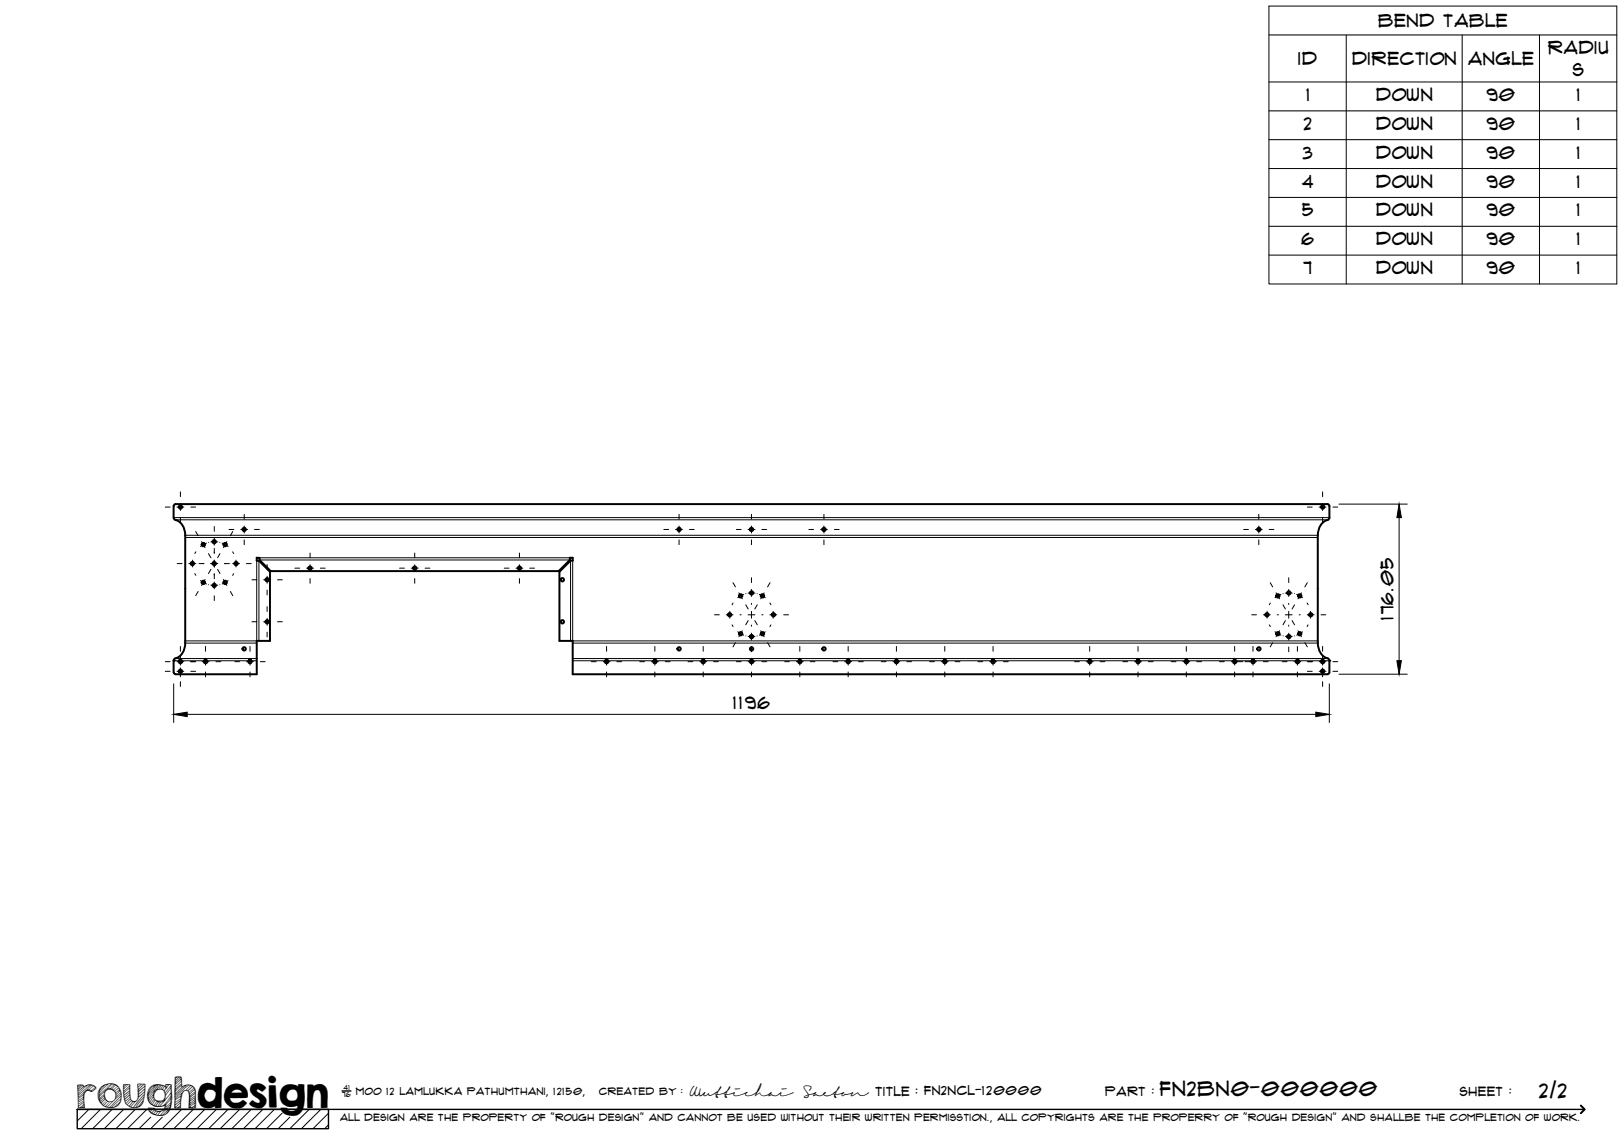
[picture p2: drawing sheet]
<svg xmlns="http://www.w3.org/2000/svg" width="420mm" height="297mm" viewBox="0 0 420 297" stroke-linecap="round" stroke-linejoin="round" font-family="sans-serif">
<!-- layer: Visible -->
<g fill="none" stroke="#000" stroke-width=".51">
<path d="M44.9 133.9l.3 .5a3.9 3.9 0 0 1 2.7 4.1v27.9M44.9 130.9v3M44.9 130.9l.5-.5h298l.5 .3v.2M343.9 130.9v3M344 133.9l-.3 .5a3.9 3.9 0 0 0-2.7 4.1l-.1 27.9M66.4 144.3v.8h.6l2.8 2.9v17.8h-3.4v8.7h-21l-.5-.6M66.4 144.3h.1M66.4 144.3h.8v.6l2.8 2.9h74.5l2.9-2.9v-.6h.8v.8h-.6l-2.9 2.8v17.9h3.5v8.7h195.2l.5-.6v-2.9l-.2-.5a3.9 3.9 0 0 1-2.7-4.1M46.3 170.9a.43 .43 0 0 0 .4 .7 .43 .43 0 0 0 .3-.7M46.4 170.8l.3-.1 .3 .3-.3-.2-.4 .2zM47.9 166.4a3.9 3.9 0 0 1-2.7 4.1l-.3 .5v3M52.8 170.9a.43 .43 0 0 0 .4 .7 .43 .43 0 0 0 .3-.7"/>
<path d="M52.9 170.8l.4-.1 .2 .3-.3-.2-.4 .2zM64.3 170.9a.43 .43 0 0 0 .4 .7 .43 .43 0 0 0 .3-.7M64.4 170.8l.4-.1 .2 .3-.3-.2-.4 .2zM156.6 170.9a.43 .43 0 0 0 .3 .7 .43 .43 0 0 0 .4-.7M156.6 170.9l.4-.2 .3 .3zM169.1 170.9a.43 .43 0 0 0 .3 .7 .43 .43 0 0 0 .4-.7M169.2 170.8l.2-.1 .4 .3-.3-.2-.4 .2zM181.6 170.9a.43 .43 0 0 0 .3 .7 .43 .43 0 0 0 .4-.7M181.6 170.9l.3-.2 .4 .3zM194.1 170.9a.43 .43 0 0 0 .3 .7 .43 .43 0 0 0 .4-.7M194.2 170.8l.3-.1 .3 .3-.3-.2-.4 .2zM206.6 170.9a.43 .43 0 0 0 .3 .7 .43 .43 0 0 0 .4-.7"/>
<path d="M206.7 170.8l.3-.1 .3 .3-.4-.2-.3 .2zM219.1 170.9a.43 .43 0 0 0 .3 .7 .43 .43 0 0 0 .4-.7M219.2 170.8l.3-.1 .3 .3-.3-.2-.4 .2zM231.6 170.9a.43 .43 0 0 0 .3 .7 .43 .43 0 0 0 .4-.7M231.7 170.8l.3-.1 .3 .3-.3-.2-.4 .2zM244.1 170.9a.43 .43 0 0 0 .3 .7 .43 .43 0 0 0 .4-.7M244.2 170.8l.3-.1 .3 .3-.3-.2-.4 .2zM256.6 170.9a.43 .43 0 0 0 .3 .7 .43 .43 0 0 0 .4-.7M256.7 170.8l.3-.1 .3 .3-.3-.2-.4 .2zM281.6 170.9a.43 .43 0 0 0 .4 .7 .43 .43 0 0 0 .3-.7M281.7 170.8l.3-.1 .3 .3-.3-.2-.4 .2zM294.1 170.9a.43 .43 0 0 0 .3 .7 .43 .43 0 0 0 .4-.7"/>
<path d="M294.2 170.8l.2-.1 .4 .3-.4-.2-.3 .2zM306.6 170.9a.43 .43 0 0 0 .3 .7 .43 .43 0 0 0 .4-.7M306.7 170.8l.3-.1 .3 .3-.3-.2-.4 .2zM319.1 170.9a.43 .43 0 0 0 .3 .7 .43 .43 0 0 0 .4-.7M319.2 170.8l.3-.1 .3 .3-.3-.2-.4 .2zM323.8 170.9a.43 .43 0 0 0 .4 .7 .43 .43 0 0 0 .4-.7M323.9 170.8l.3-.1 .3 .3-.3-.2-.4 .2zM335.3 170.9a.43 .43 0 0 0 .4 .7 .43 .43 0 0 0 .3-.7M335.5 170.8l.3-.1 .2 .3-.3-.2-.4 .2zM341.8 170.9a.43 .43 0 0 0 .4 .7 .43 .43 0 0 0 .3-.7M341.9 170.8l.3-.1 .3 .3-.3-.2-.4 .2z"/>
<circle cx="46.7" cy="131.2" r=".43"/>
<circle cx="63.2" cy="137" r=".43"/>
<circle cx="175.7" cy="137" r=".43"/>
<circle cx="194.4" cy="137" r=".43"/>
<circle cx="213.2" cy="137" r=".43"/>
<circle cx="325.7" cy="137" r=".43"/>
<circle cx="342.2" cy="131.2" r=".43"/>
<circle cx="49.8" cy="145.8" r=".43"/>
<circle cx="52.6" cy="150.7" r=".43"/>
<circle cx="52.6" cy="140.9" r=".43"/>
<circle cx="55.4" cy="151.5" r=".43"/>
<circle cx="55.4" cy="140.2" r=".43"/>
<circle cx="55.4" cy="145.8" r=".43"/>
<circle cx="58.3" cy="140.9" r=".43"/>
<circle cx="58.3" cy="150.7" r=".43"/>
<circle cx="61.1" cy="145.8" r=".43"/>
<circle cx="69.1" cy="150" r=".43"/>
<circle cx="80.2" cy="147" r=".43"/>
<circle cx="107.3" cy="147" r=".43"/>
<circle cx="134.4" cy="147" r=".43"/>
<circle cx="145.5" cy="150" r=".43"/>
<circle cx="188.8" cy="159.1" r=".43"/>
<circle cx="191.6" cy="154.2" r=".43"/>
<circle cx="194.4" cy="153.4" r=".43"/>
<circle cx="197.3" cy="154.2" r=".43"/>
<circle cx="200.1" cy="159.1" r=".43"/>
<circle cx="327.8" cy="159.1" r=".43"/>
<circle cx="330.6" cy="154.2" r=".43"/>
<circle cx="333.4" cy="153.4" r=".43"/>
<circle cx="336.3" cy="154.2" r=".43"/>
<circle cx="339.1" cy="159.1" r=".43"/>
<circle cx="46.7" cy="173.7" r=".43"/>
<circle cx="63.2" cy="167.9" r=".43"/>
<circle cx="69.1" cy="160.9" r=".43"/>
<circle cx="145.5" cy="160.9" r=".43"/>
<circle cx="175.7" cy="167.9" r=".43"/>
<circle cx="191.6" cy="164" r=".43"/>
<circle cx="194.4" cy="167.9" r=".43"/>
<circle cx="194.4" cy="164.7" r=".43"/>
<circle cx="197.3" cy="164" r=".43"/>
<circle cx="213.2" cy="167.9" r=".43"/>
<circle cx="325.7" cy="167.9" r=".43"/>
<circle cx="330.6" cy="164" r=".43"/>
<circle cx="333.4" cy="164.7" r=".43"/>
<circle cx="336.3" cy="164" r=".43"/>
<circle cx="342.2" cy="173.7" r=".43"/>
</g>
<g fill="#000">
<circle cx="44.9" cy="171" r=".25"/>
<circle cx="343.9" cy="171" r=".25"/>
</g>
<!-- layer: Visible Narrow -->
<g fill="none" stroke="#000" stroke-width=".26">
<path d="M44.9 133.9h299M45.3 134.5h298.3M47.9 139.1h293M47.9 138.5h293M66.4 145.1v20.7h-18.5M66.4 144.3h81M67 145.1v20.7M67.2 144.9h80.2M147.6 145.1v20.7M148.2 145.1v20.7h192.7M44.9 171h1.4M45.3 170.4h21.1"/>
<path d="M47 171h5.8M47.9 166.4h18.5M53.5 171h10.8M65 171h1.4M148.2 171h8.4M148.2 170.4h195.4M148.2 166.4h192.7M157.3 171h11.8M169.8 171h11.8M182.3 171h11.8M194.8 171h11.8M207.3 171h11.8"/>
<path d="M219.8 171h11.8M232.3 171h11.8M244.8 171h11.8M257.3 171h24.3M282.3 171h11.8M294.8 171h11.8M307.3 171h11.8M319.8 171h4M324.5 171h10.8M336 171h5.8M342.5 171h1.4"/>
</g>
<!-- layer: TitleBlock -->
<path d="M20 287h65v5h-65zM20 287h390M88.5 282.3h2.3" fill="none" stroke="#000" stroke-width=".36"/>
<path d="M409 286.1l1 .9-1 1" fill="none" stroke="#000" stroke-width=".51"/>
<g fill="none" stroke="#000" stroke-width=".26">
<path d="M23 287l-3 3.1M26 287l-5 5M29 287l-5 5M32 287l-5 5M35 287l-5 5M38 287l-5 5M39 289.1l-3 2.9M42 289.1l-3 2.9M47 287l-5 5M50 287l-5 5M53 287l-5 5M56 287l-5 5"/>
<path d="M59 287l-5 5M62 287l-5 5M65 287l-5 5M68 287l-5 5M71 287l-5 5M73 288l-4 4M75 289.1l-3 2.9M80 287l-5 5M83 287l-5 5M85 288l-4 4M85 291l-1 1"/>
</g>
<!-- layer: Smart Centers -->
<g fill="none" stroke="#000" stroke-width=".26">
<path d="M42.8 131.2h1.2M45.8 131.2h1.8M46.7 127.3v1.2M46.7 130.3v1.8M46.7 133.9v1.2M49.4 131.2h1.2M50.6 137.5l.7 1.1M55.4 136.2v1.3M55.4 139.3v1.8M59.2 137h1.3M60.2 137.5l-.6 1.1M62.3 137h1.8"/>
<path d="M63.2 133.1v1.2M63.2 136.1v1.8M63.2 139.7v1.2M65.8 137h1.3M171.7 137h1.3M174.8 137h1.8M175.7 133.1v1.2M175.7 136.1v1.8M175.7 139.7v1.2M178.4 137h1.2M190.5 137h1.2M193.5 137h1.8"/>
<path d="M194.4 133.1v1.2M194.4 136.1v1.8M194.4 139.7v1.2M197.1 137h1.3M209.3 137h1.2M212.3 137h1.8M213.2 133.1v1.2M213.2 136.1v1.8M213.2 139.7v1.2M215.9 137h1.2M321.8 137h1.2M324.8 137h1.8"/>
<path d="M325.7 133.1v1.2M325.7 136.1v1.8M325.7 139.7v1.2M328.4 137h1.2M338.2 131.2h1.3M341.3 131.2h1.8M342.2 127.3v1.2M342.2 130.3v1.8M342.2 133.9v1.2M344.8 131.2h1.3M45.8 145.8h1.3M48.9 145.8h1.8"/>
<path d="M49.9 144.9v1.8M50.4 148.4l.3 .5M50.7 142.8l-.3 .4M51.3 153l-.7 1.1M51.5 145.8h1.2M51.9 150.2l1.5 .9M52.2 140.2l.8 1.5M53 150l-.8 1.5M53.4 140.5l-1.5 .9M53.9 143.2l.7 1.1M54 151.3h.1M54 140.3v.1"/>
<path d="M54.5 145.8h1.8M54.6 151.4h1.7M54.6 140.2h1.7M54.6 147.3l-.7 1.1M55.4 141.9v1.2M55.4 144.9v1.8M55.4 148.5v1.2M55.4 150.6v1.8M55.4 154.2v1.2M56.3 147.3l.6 1.1M56.9 140.3v.1M56.9 151.3h.1"/>
<path d="M56.9 143.2l-.6 1.1M57.5 140.5l1.5 .9M57.8 150l.9 1.5M58.1 145.8h1.3M58.7 140.2l-.9 1.5M59 150.2l-1.5 .9M59.6 153l.6 1.1M60.2 145.8h1.8M60.2 142.8l.3 .4M60.5 148.4l-.3 .5M61 144.9v1.8M63.8 145.8h1.2"/>
<path d="M65.2 150h1.2M68.2 150h1.8M69.1 146.1v1.2M69.1 149.1v1.8M69.1 152.7v1.2M69.1 157v1.2M69.1 160v1.8M71.8 150h1.2M76.3 147h1.2M79.3 147h1.8M80.2 143.1v1.2M80.2 146.1v1.8"/>
<path d="M80.2 149.7v1.2M82.9 147h1.2M103.4 147h1.2M106.4 147h1.8M107.3 143.1v1.2M107.3 146.1v1.8M107.3 149.7v1.2M110 147h1.2M130.5 147h1.2M133.5 147h1.8M134.4 143.1v1.2M134.4 146.1v1.8"/>
<path d="M134.4 149.7v1.2M137.1 147h1.2M184.8 159.1h1.3M187.9 159.1h1.8M188.8 158.2v1.8M189.6 150.8l.7 1.1M189.7 156l-.3 .5M191.2 153.4l.8 1.5M191.5 159.1h.2M192.4 153.8l-1.5 .9M192.9 156.5l.7 1.1M193 153.6h.1"/>
<path d="M193.5 159.1h1.8M193.5 153.5h1.8M194.4 149.5v1.2M194.4 152.5v1.8M194.4 156.1v.3M194.4 158.2v1.8M195.9 153.6h.1M195.9 156.5l-.6 1.1M196.5 153.8l1.5 .9M197.1 159.1h.3M197.7 153.4l-.9 1.5M199.2 159.1h1.8"/>
<path d="M199.2 156l.3 .5M199.2 150.8l-.6 1.1M200 158.2v1.8M202.8 159.1h1.2M323.8 159.1h1.3M326.9 159.1h1.8M327.8 158.2v1.8M328.6 150.8l.6 1.1M328.7 156l-.3 .5M330.1 153.4l.9 1.5M330.4 159.1h.4M331.4 153.8l-1.5 .9"/>
<path d="M331.9 156.5l.6 1.1M332 153.6h-.1M332.5 159.1h1.8M332.5 153.5h1.8M333.4 149.5v1.2M333.4 152.5v1.8M333.4 156.1v.3M333.4 158.2v1.8M334.9 153.6h.1M334.9 156.5l-.6 1.1M335.5 153.8l1.5 .9M336.1 159.1h.3"/>
<path d="M336.7 153.4l-.9 1.5M338.2 159.1h1.8M338.2 156l.2 .5M338.2 150.8l-.6 1.1M339 158.2v1.8M341.8 159.1h1.2M42.8 171.2h1.2M42.8 173.7h1.2M45.8 171.2h1.8M45.8 173.7h1.8M46.7 167.3v1.2M46.7 169.8v2.3"/>
<path d="M46.7 172.8v2.3M46.7 176.4v1.2M49.3 171.2h1.3M49.4 173.7h1.2M52.3 171.2h1.8M53.2 167.3v1.2M53.2 170.3v1.8M53.2 173.9v1.2M55.9 171.2h1.2M60.7 171.2h1.3M63.8 171.2h1.8M64.7 167.3v1.2"/>
<path d="M64.7 170.3v1.8M64.7 173.9v1.2M65.2 160.9h1.2M67.4 171.2h1.2M68.2 160.9h1.8M69.1 163.6v1.2M71.8 160.9h1.2M153 171.2h1.2M156 171.2h1.8M156.9 167.3v1.2M156.9 170.3v1.8M156.9 173.9v1.2"/>
<path d="M159.6 171.2h1.2M165.5 171.2h1.3M168.5 171.2h1.8M169.4 167.3v1.2M169.4 170.3v1.8M169.4 173.9v1.2M172.1 171.2h1.3M178 171.2h1.2M181 171.2h1.8M181.9 167.3v1.2M181.9 170.3v1.8M181.9 173.9v1.2"/>
<path d="M184.6 171.2h1.2M189.4 161.7l.3 .4M190.3 166.3l-.7 1.1M190.5 171.2h1.2M190.9 163.5l1.5 .9M192 163.2l-.8 1.5M193 164.5h.1M193.5 171.2h1.8M193.5 164.7h1.8M193.6 160.6l-.7 1.1M194.4 161.7v.3M194.4 163.8v1.8"/>
<path d="M194.4 167.3v1.3M194.4 170.3v1.8M194.4 173.9v1.2M195.3 160.6l.6 1.1M195.9 164.5h.1M196.8 163.2l.9 1.5M197.1 171.2h1.3M198 163.5l-1.5 .9M198.6 166.3l.6 1.1M199.5 161.7l-.3 .4M203 171.2h1.2M206 171.2h1.8"/>
<path d="M206.9 167.3v1.2M206.9 170.3v1.8M206.9 173.9v1.2M209.6 171.2h1.2M215.5 171.2h1.2M218.5 171.2h1.8M219.4 167.3v1.2M219.4 170.3v1.8M219.4 173.9v1.2M222.1 171.2h1.3M228 171.2h1.2M231 171.2h1.8"/>
<path d="M231.9 167.3v1.2M231.9 170.3v1.8M231.9 173.9v1.2M234.6 171.2h1.2M240.5 171.2h1.2M243.5 171.2h1.8M244.4 167.3v1.2M244.4 170.3v1.8M244.4 173.9v1.2M247.1 171.2h1.2M253 171.2h1.3M256 171.2h1.8"/>
<path d="M256.9 167.3v1.2M256.9 170.3v1.8M256.9 173.9v1.2M259.6 171.2h1.3M278 171.2h1.3M281 171.2h1.8M281.9 167.3v1.2M281.9 170.3v1.8M281.9 173.9v1.2M284.6 171.2h1.3M290.5 171.2h1.2M293.5 171.2h1.8"/>
<path d="M294.4 167.3v1.2M294.4 170.3v1.8M294.4 173.9v1.2M297.1 171.2h1.2M303 171.2h1.2M306 171.2h1.8M306.9 167.3v1.2M306.9 170.3v1.8M306.9 173.9v1.2M309.6 171.2h1.3M315.5 171.2h1.2M318.5 171.2h3"/>
<path d="M319.4 167.3v1.2M319.4 170.3v1.8M319.4 173.9v1.2M322.1 171.2h3M324.2 167.3v1.2M324.2 170.3v1.8M324.2 173.9v1.2M326.9 171.2h1.2M328.4 161.7l.3 .4M329.2 166.3l-.6 1.1M329.9 163.5l1.5 .9M331 163.2l-.9 1.5"/>
<path d="M331.7 171.2h1.3M331.9 164.5h.1M332.5 164.7h1.8M332.5 160.6l-.6 1.1M333.4 161.7v.3M333.4 163.8v1.8M333.4 167.4v1.2M334.3 160.6l.6 1.1M334.8 171.2h1.8M334.9 164.5h.1M335.7 167.3v1.2M335.7 170.3v1.8"/>
<path d="M335.7 173.9v1.2M335.8 163.2l.9 1.5M337 163.5l-1.5 .9M337.6 166.3l.6 1.1M338.2 171.2h1.4M338.2 173.7h1.3M338.4 161.7l-.2 .4M341.3 171.2h1.8M341.3 173.7h1.8M342.2 167.3v1.2M342.2 169.8v2.3M342.2 172.8v2.3"/>
<path d="M342.2 176.4v1.2M344.8 171.2h1.3M344.8 173.7h1.3"/>
</g>
<!-- layer: Bend Tables -->
<path d="M328.3 1.6h90v71.9h-90zM328.3 9h90M348.3 9v64.5M378.3 9v64.5M398.3 9v64.5M328.3 21.2h90M328.3 28.7h90M328.3 36.1h90M328.3 43.6h90M328.3 51.1h90M328.3 58.6h90M328.3 66h90" fill="none" stroke="#000" stroke-width=".26"/>
<!-- layer: FD_Dimensions -->
<path d="M346.4 130.4h17.7M362 133.9v37M44.9 176.9v10.1M343.9 176.9v10.1M346.4 174.4h17.7M48.4 184.8h292" fill="none" stroke="#000" stroke-width=".26"/>
<path d="M362 130.4l.6 3.5h-1.2zM361.4 170.9h1.2l-.6 3.5zM44.9 184.8l3.5-.5v1.1zM340.4 184.3l3.5 .5-3.5 .6z" fill="#000" stroke="#000" stroke-width=".26"/>
<text font-size="9.7" x="19.9" y="286.8">roughdesign</text>
<g font-size="5.3">
<text x="300.1" y="283.6">FN2BN0-000000</text>
<text x="398.2" y="284">2/2</text>
</g>
<g font-size="4.6">
<text x="356.6" y="7">Bend Table</text>
<text x="335.9" y="16.9">ID</text>
<text x="349.8" y="16.8">Direction</text>
<text x="379.8" y="16.9">Angle</text>
<text x="400.5" y="13.9">Radiu</text>
<text x="406.9" y="19.8">s</text>
<text x="338" y="26.1">1</text>
<text x="356" y="26.1">Down</text>
<text x="384.6" y="26.1">90</text>
<text x="408" y="26.1">1</text>
<text x="337.3" y="33.6">2</text>
<text x="356" y="33.6">Down</text>
<text x="384.6" y="33.6">90</text>
<text x="408" y="33.6">1</text>
<text x="337.1" y="41">3</text>
<text x="356" y="41.1">Down</text>
<text x="384.6" y="41">90</text>
<text x="408" y="41">1</text>
<text x="336.9" y="48.5">4</text>
<text x="356" y="48.5">Down</text>
<text x="384.6" y="48.5">90</text>
<text x="408" y="48.5">1</text>
<text x="336.9" y="56">5</text>
<text x="356" y="56">Down</text>
<text x="384.6" y="56">90</text>
<text x="408" y="56">1</text>
<text x="336.7" y="63.4">6</text>
<text x="356" y="63.5">Down</text>
<text x="384.6" y="63.4">90</text>
<text x="408" y="63.4">1</text>
<text x="337.2" y="70.9">7</text>
<text x="356" y="70.9">Down</text>
<text x="384.6" y="70.9">90</text>
<text x="408" y="70.9">1</text>
<text x="360.5" y="160.5" transform="rotate(-90 360.5 160.5)">176.05</text>
<text x="189.7" y="183.4">1196</text>
</g>
<g font-size="3.4">
<text x="178.3" y="283.5">Wuttichai</text>
<text x="208.1" y="283.5">Saeton title : FN2NCL-120000</text>
</g>
<g font-size="3.3">
<text x="286" y="283.5">Part :</text>
<text x="377.7" y="283.5">sheet :</text>
</g>
<g font-size="2.7">
<text x="92.1" y="283.3">moo 12 Lamlukka pathumthani, 12150,</text>
<text x="155" y="283.3">created by :</text>
</g>
<text font-size="2.6" x="88" y="290.1">all design are the property of &quot;rough design&quot; and cannot be used without their written permisstion., all copyrights are the properry of &quot;rough design&quot; and shallbe the completion of work.</text>
<g font-size="1.9">
<text x="88.5" y="283.9">76</text>
<text x="88.9" y="282.1">41</text>
</g>
</svg>
